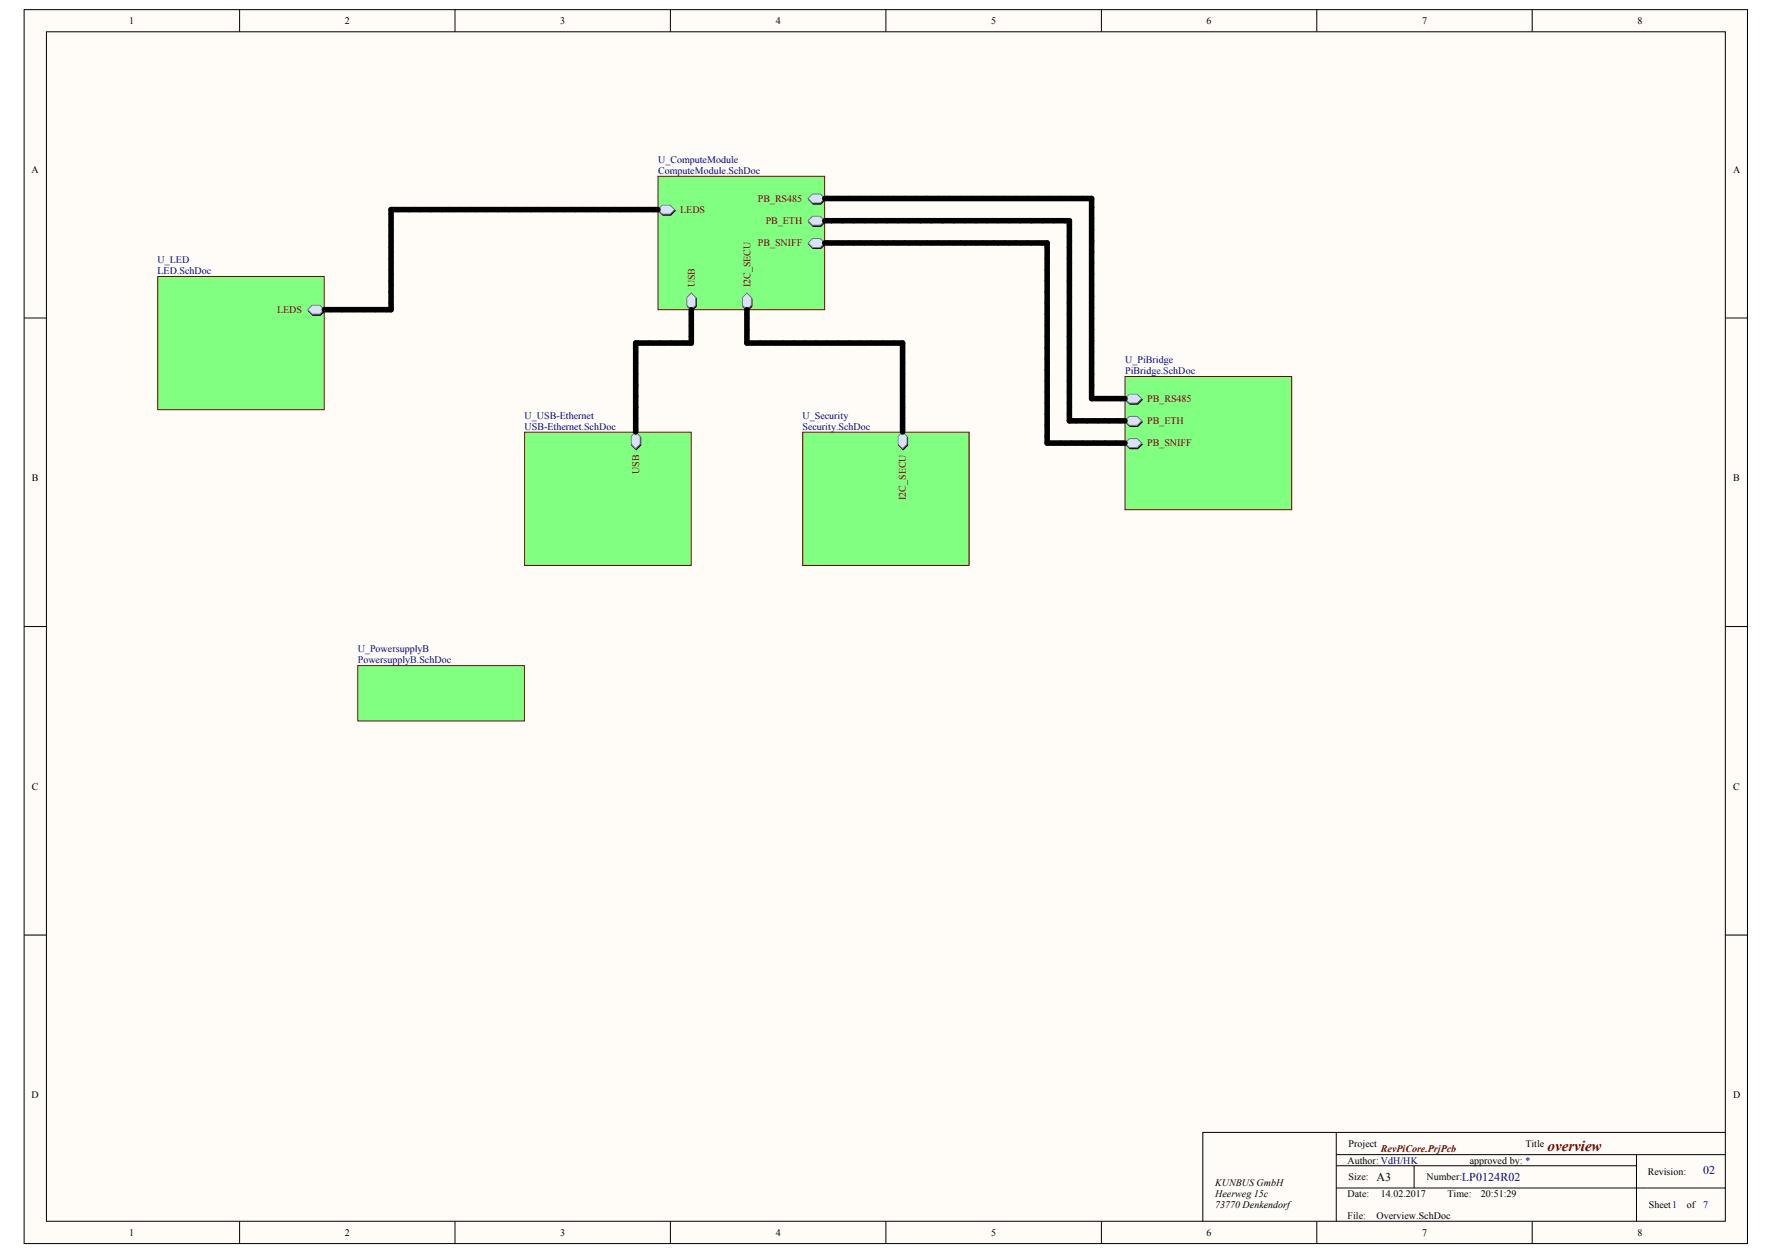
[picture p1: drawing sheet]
<svg xmlns="http://www.w3.org/2000/svg" width="420mm" height="297mm" viewBox="0 0 420 297" stroke-linecap="round" stroke-linejoin="round" font-family="sans-serif">
<path d="M5.8 2.3h408.4v292.5h-408.4z" fill="#fffcf8"/>
<path d="M5.7 2.3h408.5v292.5h-408.5z" fill="none" stroke="#000" stroke-width=".24"/>
<path d="M11 7.6h397.9v281.9h-397.9z" fill="#fffcf8"/>
<g fill="none" stroke="#000" stroke-width=".24">
<path d="M11 7.5h397.9v282h-397.9zM56.8 2.3v5.2M107.8 2.3v5.2M158.9 2.3v5.2M210 2.3v5.2M261.1 2.3v5.2M312.1 2.3v5.2M363.2 2.3v5.2M5.7 75.4h5.3M409 75.4h5.2M5.7 148.5h5.3M409 148.5h5.2"/>
<path d="M5.7 221.6h5.3M409 221.6h5.2M316.7 268.4v21.1M316.7 273.7h92.3M316.7 276.3h71.2M335.2 276.3v5.3M387.9 273.7v15.8M409 268.4h-123.9v21.1M56.8 289.5v5.3M107.8 289.5v5.3M158.9 289.5v5.3M210 289.5v5.3"/>
<path d="M261.1 289.5v5.3M312.1 289.5v5.3M316.7 281.6h92.3M363.2 289.5v5.3"/>
</g>
<path d="M156 41.8h39.5v31.6h-39.5z" fill="#80ff80"/>
<path d="M156 41.8h39.5v31.6h-39.5z" fill="none" stroke="#800000" stroke-width=".24"/>
<path d="M191.7 47.3l1-1h1.9l1 1-1 1.1h-1.9z" fill-rule="evenodd" fill="#000" stroke="#000" stroke-width=".24"/>
<path d="M191.5 47.1l1.1-1.1h1.8l1.1 1.1-1.1 1h-1.8z" fill-rule="evenodd" fill="#d5e4ff" stroke="#71809b" stroke-width=".24"/>
<path d="M191.7 52.6l1-1.1h1.9l1 1.1-1 1h-1.9z" fill-rule="evenodd" fill="#000" stroke="#000" stroke-width=".24"/>
<path d="M191.5 52.3l1.1-1h1.8l1.1 1-1.1 1.1h-1.8z" fill-rule="evenodd" fill="#d5e4ff" stroke="#71809b" stroke-width=".24"/>
<path d="M156.1 50l1-1.1h1.9l1 1.1-1 1h-1.9z" fill-rule="evenodd" fill="#000" stroke="#000" stroke-width=".24"/>
<path d="M155.9 49.7l1.1-1.1h1.8l1.1 1.1-1.1 1h-1.8z" fill-rule="evenodd" fill="#d5e4ff" stroke="#71809b" stroke-width=".24"/>
<path d="M191.7 57.9l1-1.1h1.9l1 1.1-1 1h-1.9z" fill-rule="evenodd" fill="#000" stroke="#000" stroke-width=".24"/>
<path d="M191.5 57.6l1.1-1.1h1.8l1.1 1.1-1.1 1h-1.8z" fill-rule="evenodd" fill="#d5e4ff" stroke="#71809b" stroke-width=".24"/>
<path d="M162.9 70.8l1.1-1.1 1 1.1v1.8l-1 1.1-1.1-1.1z" fill-rule="evenodd" fill="#000" stroke="#000" stroke-width=".24"/>
<path d="M162.8 70.5l1.1-1 1 1v1.9l-1 1-1.1-1z" fill-rule="evenodd" fill="#d5e4ff" stroke="#71809b" stroke-width=".24"/>
<path d="M176.1 70.8l1.1-1.1 1 1.1v1.8l-1 1.1-1.1-1.1z" fill-rule="evenodd" fill="#000" stroke="#000" stroke-width=".24"/>
<path d="M177 69.5l1.1 1v1.9l-1.1 1-1-1v-1.9z" fill-rule="evenodd" fill="#d5e4ff" stroke="#71809b" stroke-width=".24"/>
<path d="M190.3 102.5h39.4v31.5h-39.4z" fill="#80ff80"/>
<path d="M190.2 102.4h39.5v31.6h-39.5z" fill="none" stroke="#800000" stroke-width=".24"/>
<path d="M214.1 102.7l1 1v1.9l-1 1-1.1-1v-1.9z" fill-rule="evenodd" fill="#000" stroke="#000" stroke-width=".24"/>
<path d="M212.9 103.4l1-1 1.1 1v1.9l-1.1 1-1-1z" fill-rule="evenodd" fill="#d5e4ff" stroke="#71809b" stroke-width=".24"/>
<path d="M124.4 102.5h39.4v31.5h-39.4z" fill="#80ff80"/>
<path d="M124.3 102.4h39.5v31.6h-39.5z" fill="none" stroke="#800000" stroke-width=".24"/>
<path d="M149.8 103.7l1-1 1.1 1v1.9l-1.1 1-1-1z" fill-rule="evenodd" fill="#000" stroke="#000" stroke-width=".24"/>
<path d="M149.6 103.4l1.1-1 1 1v1.9l-1 1-1.1-1z" fill-rule="evenodd" fill="#d5e4ff" stroke="#71809b" stroke-width=".24"/>
<path d="M266.7 89.3h39.5v31.5h-39.5z" fill="#80ff80"/>
<path d="M266.7 89.2h39.5v31.6h-39.5z" fill="none" stroke="#800000" stroke-width=".24"/>
<path d="M266.8 94.7l1-1h1.9l1 1-1 1.1h-1.9z" fill-rule="evenodd" fill="#000" stroke="#000" stroke-width=".24"/>
<path d="M267.7 93.4h1.8l1.1 1.1-1.1 1h-1.8l-1.1-1z" fill-rule="evenodd" fill="#d5e4ff" stroke="#71809b" stroke-width=".24"/>
<path d="M266.8 100l1-1h1.9l1 1-1 1.1h-1.9z" fill-rule="evenodd" fill="#000" stroke="#000" stroke-width=".24"/>
<path d="M266.6 99.8l1.1-1.1h1.8l1.1 1.1-1.1 1h-1.8z" fill-rule="evenodd" fill="#d5e4ff" stroke="#71809b" stroke-width=".24"/>
<path d="M266.8 105.3l1-1.1h1.9l1 1.1-1 1h-1.9z" fill-rule="evenodd" fill="#000" stroke="#000" stroke-width=".24"/>
<path d="M267.7 104h1.8l1.1 1-1.1 1.1h-1.8l-1.1-1.1z" fill-rule="evenodd" fill="#d5e4ff" stroke="#71809b" stroke-width=".24"/>
<path d="M37.4 65.6h39.4v31.5h-39.4z" fill="#80ff80"/>
<path d="M37.4 65.5h39.4v31.6h-39.4z" fill="none" stroke="#800000" stroke-width=".24"/>
<path d="M73.1 73.7l1-1.1h1.9l1 1.1-1 1h-1.9z" fill-rule="evenodd" fill="#000" stroke="#000" stroke-width=".24"/>
<path d="M72.9 73.4l1.1-1h1.8l1.1 1-1.1 1.1h-1.8z" fill-rule="evenodd" fill="#d5e4ff" stroke="#71809b" stroke-width=".24"/>
<path d="M155.9 49.7h-63.2v23.7h-15.8M195.5 47.1h63.2v47.4h7.9M195.5 52.3h58v47.5h13.1M195.5 57.6h52.7v47.4h18.4M163.9 73.4v7.9h-13.2v21.1M177 73.4v7.9h36.9v21.1" fill="none" stroke="#000" stroke-width="1.3"/>
<g fill="none" stroke="#000" stroke-width=".4">
<path d="M92.2 58.6l1 1.1M92.2 56l1 1.1M92.2 53.4l1 1M92.2 50.7l1 1.1M93.2 49.2l1.1 .9M95.9 49.2l1 .9M98.5 49.2l1 .9M101.1 49.2l1.1 .9M103.8 49.2l1 .9M106.4 49.2l1 .9M109 49.2l1.1 .9M111.7 49.2l1 .9"/>
<path d="M114.3 49.2l1.1 .9M116.9 49.2l1.1 .9M119.6 49.2l1 .9M122.2 49.2l1.1 .9M124.8 49.2l1.1 .9M127.5 49.2l1 .9M130.1 49.2l1.1 .9M132.8 49.2l1 .9M135.4 49.2l1 .9M138 49.2l1.1 .9M140.7 49.2l1 .9M143.3 49.2l1 .9"/>
<path d="M145.9 49.2l1.1 .9M148.6 49.2l1 .9M151.2 49.2l1.1 .9M153.8 49.2l1.1 .9M196 46.6l1.1 .9M196 51.8l1.1 1M196 57.1l1.1 .9M198.6 46.6l1.1 .9M198.6 51.8l1.1 1M198.6 57.1l1.1 .9M201.3 46.6l1 .9M201.3 51.8l1 1"/>
<path d="M201.3 57.1l1 .9M203.9 46.6l1.1 .9M203.9 51.8l1.1 1M203.9 57.1l1.1 .9M206.5 46.6l1.1 .9M206.5 51.8l1.1 1M206.5 57.1l1.1 .9M209.2 46.6l1 .9M209.2 51.8l1 1M209.2 57.1l1 .9M211.8 46.6l1.1 .9M211.8 51.8l1.1 1"/>
<path d="M211.8 57.1l1.1 .9M214.5 46.6l1 .9M214.5 51.8l1 1M214.5 57.1l1 .9M217.1 46.6l1 .9M217.1 51.8l1 1M217.1 57.1l1 .9M219.7 46.6l1.1 .9M219.7 51.8l1.1 1M219.7 57.1l1.1 .9M222.4 46.6l1 .9M222.4 51.8l1 1"/>
<path d="M222.4 57.1l1 .9M225 46.6l1.1 .9M225 51.8l1.1 1M225 57.1l1.1 .9M227.6 46.6l1.1 .9M227.6 51.8l1.1 1M227.6 57.1l1.1 .9M230.3 46.6l1 .9M230.3 51.8l1 1M230.3 57.1l1 .9M232.9 46.6l1.1 .9M232.9 51.8l1.1 1"/>
<path d="M232.9 57.1l1.1 .9M235.5 46.6l1.1 .9M235.5 51.8l1.1 1M235.5 57.1l1.1 .9M238.2 46.6l1 .9M238.2 51.8l1 1M238.2 57.1l1 .9M240.8 46.6l1.1 .9M240.8 51.8l1.1 1M240.8 57.1l1.1 .9M243.4 46.6l1.1 .9M243.4 51.8l1.1 1"/>
<path d="M243.4 57.1l1.1 .9M246.1 46.6l1 .9M246.1 51.8l1 1M246.1 57.1l1 .9M247.7 58.6l1 1.1M248.7 46.6l1.1 .9M248.7 51.8l1.1 1M251.4 46.6l1 .9M251.4 51.8l1 1M253 58.6l.9 1.1M253 56l.9 1.1M253 53.4l.9 1"/>
<path d="M254 46.6l1 .9M256.6 46.6l1.1 .9M258.3 58.6l.9 1.1M258.3 56l.9 1.1M258.3 53.4l.9 1M258.3 50.7l.9 1.1M258.3 48.1l.9 1.1M77.4 72.9l1.1 1M80 72.9l1.1 1M82.7 72.9l1 1M85.3 72.9l1.1 1M87.9 72.9l1.1 1"/>
<path d="M90.6 72.9l1 1M92.2 71.8l1 1.1M92.2 69.2l1 1M92.2 66.6l1 1M92.2 63.9l1 1.1M92.2 61.3l1 1M163.4 79.7l.9 1.1M163.4 77.1l.9 1M163.4 74.5l.9 1M176.6 79.7l.9 1.1M176.6 77.1l.9 1M176.6 74.5l.9 1"/>
<path d="M247.7 79.7l1 1.1M247.7 77.1l1 1M247.7 74.5l1 1M247.7 71.8l1 1.1M247.7 69.2l1 1M247.7 66.6l1 1M247.7 63.9l1 1.1M247.7 61.3l1 1M253 79.7l.9 1.1M253 77.1l.9 1M253 74.5l.9 1M253 71.8l.9 1.1"/>
<path d="M253 69.2l.9 1M253 66.6l.9 1M253 63.9l.9 1.1M253 61.3l.9 1M258.3 79.7l.9 1.1M258.3 77.1l.9 1M258.3 74.5l.9 1M258.3 71.8l.9 1.1M258.3 69.2l.9 1M258.3 66.6l.9 1M258.3 63.9l.9 1.1M258.3 61.3l.9 1"/>
<path d="M150.2 98.2l.9 1M150.2 95.5l.9 1.1M150.2 92.9l.9 1.1M150.2 90.3l.9 1M150.2 87.6l.9 1.1M150.2 85l.9 1.1M150.2 82.4l.9 1M151.2 80.8l1.1 1M153.8 80.8l1.1 1M156.5 80.8l1 1M159.1 80.8l1.1 1M161.7 80.8l1.1 1"/>
<path d="M177.6 80.8l1 1M180.2 80.8l1 1M182.8 80.8l1.1 1M185.5 80.8l1 1M188.1 80.8l1.1 1M190.7 80.8l1.1 1M193.4 80.8l1 1M196 80.8l1.1 1M198.6 80.8l1.1 1M201.3 80.8l1 1M203.9 80.8l1.1 1M206.5 80.8l1.1 1"/>
<path d="M209.2 80.8l1 1M211.8 80.8l1.1 1M213.5 98.2l.9 1M213.5 95.5l.9 1.1M213.5 92.9l.9 1.1M213.5 90.3l.9 1M213.5 87.6l.9 1.1M213.5 85l.9 1.1M213.5 82.4l.9 1M247.7 98.2l1 1M247.7 95.5l1 1.1M247.7 92.9l1 1.1"/>
<path d="M247.7 90.3l1 1M247.7 87.6l1 1.1M247.7 85l1 1.1M247.7 82.4l1 1M253 98.2l.9 1M253 95.5l.9 1.1M253 92.9l.9 1.1M253 90.3l.9 1M253 87.6l.9 1.1M253 85l.9 1.1M253 82.4l.9 1M254 99.3l1 .9"/>
<path d="M256.6 99.3l1.1 .9M258.3 92.9l.9 1.1M258.3 90.3l.9 1M258.3 87.6l.9 1.1M258.3 85l.9 1.1M258.3 82.4l.9 1M259.3 94l1 .9M259.3 99.3l1 .9M261.9 94l1.1 .9M261.9 99.3l1.1 .9M264.5 94l1.1 .9M264.5 99.3l1.1 .9"/>
<path d="M150.2 100.8l.9 1.1M213.5 100.8l.9 1.1M247.7 103.4l2.1 2.1M247.7 100.8l1 1.1M251.4 104.6l1 .9M254 104.6l1 .9M256.6 104.6l1.1 .9M259.3 104.6l1 .9M261.9 104.6l1.1 .9M264.5 104.6l1.1 .9"/>
</g>
<path d="M155.9 49.7h-63.2v23.7h-15.8M195.5 47.1h63.2v47.4h7.9M195.5 52.3h58v47.5h13.1M195.5 57.6h52.7v47.4h18.4M163.9 73.4v7.9h-13.2v21.1M177 73.4v7.9h36.9v21.1" fill="none" stroke="#000" stroke-width=".26"/>
<path d="M84.8 157.8h39.5v13.1h-39.5z" fill="#80ff80"/>
<path d="M84.8 157.8h39.5v13.1h-39.5z" fill="none" stroke="#800000" stroke-width=".24"/>
<text font-size="3.6" fill="#800000" x="366.8" y="272.9">overview</text>
<text font-size="2.8" x="326.2" y="279.9">A3</text>
<g font-size="2.8" fill="#000080">
<text x="346.5" y="279.9">LP0124R02</text>
<text x="403.7" y="278.3">02</text>
</g>
<g font-size="2.4">
<text x="30.7" y="5.7">1</text>
<text x="81.7" y="5.7">2</text>
<text x="132.8" y="5.7">3</text>
<text x="183.9" y="5.7">4</text>
<text x="234.9" y="5.7">5</text>
<text x="286" y="5.7">6</text>
<text x="337.1" y="5.7">7</text>
<text x="388.1" y="5.7">8</text>
<text x="7.5" y="40.9">A</text>
<text x="410.8" y="40.9">A</text>
<text x="7.6" y="114">B</text>
<text x="410.8" y="114">B</text>
<text x="7.6" y="187.2">C</text>
<text x="410.8" y="187.2">C</text>
<text x="7.5" y="260.3">D</text>
<text x="410.8" y="260.3">D</text>
<text x="319.4" y="275.8">Author: VdH/HK</text>
<text x="319.6" y="271.9">Project</text>
<text x="348.4" y="275.8">approved by: *</text>
<text x="361.6" y="271.9">Title</text>
<text x="288" y="281.1">KUNBUS GmbH</text>
<text x="319.6" y="279.7">Size:</text>
<text x="338.1" y="279.7">Number:</text>
<text x="390.6" y="278.4">Revision:</text>
<text x="288" y="286.3">73770 Denkendorf</text>
<text x="319.4" y="283.7">Date:</text>
<text x="327.3" y="283.7">14.02.2017</text>
<text x="343.1" y="283.7">Time:</text>
<text x="351" y="283.7">20:51:29</text>
<text x="390.8" y="286.3">Sheet1</text>
<text x="399.8" y="286.3">of</text>
<text x="30.7" y="292.9">1</text>
<text x="81.7" y="292.9">2</text>
<text x="132.8" y="292.9">3</text>
<text x="183.9" y="292.9">4</text>
<text x="234.9" y="292.9">5</text>
<text x="286" y="292.9">6</text>
<text x="319.4" y="289">File:</text>
<text x="326.2" y="289">Overview.SchDoc</text>
<text x="337.1" y="292.9">7</text>
<text x="388.1" y="292.9">8</text>
</g>
<g font-size="2.4" fill="#000080">
<text x="156" y="38.6">U_ComputeModule</text>
<text x="156" y="41.3">ComputeModule.SchDoc</text>
<text x="37.3" y="62.4">U_LED</text>
<text x="37.3" y="65">LED.SchDoc</text>
<text x="266.7" y="86.1">U_PiBridge</text>
<text x="266.7" y="88.7">PiBridge.SchDoc</text>
<text x="124.3" y="99.2">U_USB-Ethernet</text>
<text x="124.3" y="101.9">USB-Ethernet.SchDoc</text>
<text x="190.2" y="99.2">U_Security</text>
<text x="190.2" y="101.9">Security.SchDoc</text>
<text x="84.8" y="154.6">U_PowersupplyB</text>
<text x="84.8" y="157.2">PowersupplyB.SchDoc</text>
<text x="403.7" y="286.3">7</text>
</g>
<g font-size="2.4" fill="#800000">
<text x="179.6" y="47.8">PB_RS485</text>
<text x="161.2" y="50.5">LEDS</text>
<text x="181.5" y="53.1">PB_ETH</text>
<text x="179.6" y="58.4">PB_SNIFF</text>
<text x="164.7" y="68.1" transform="rotate(-90 164.7 68.1)">USB</text>
<text x="177.9" y="68.1" transform="rotate(-90 177.9 68.1)">I2C_SECU</text>
<text x="65.7" y="74.2">LEDS</text>
<text x="271.9" y="95.3">PB_RS485</text>
<text x="271.9" y="100.5">PB_ETH</text>
<text x="271.9" y="105.8">PB_SNIFF</text>
<text x="151.5" y="112.3" transform="rotate(-90 151.5 112.3)">USB</text>
<text x="214.7" y="118.5" transform="rotate(-90 214.7 118.5)">I2C_SECU</text>
<text x="327.3" y="273.2">RevPiCore.PrjPcb</text>
</g>
<text font-size="2.4" fill="#080d02" x="288" y="283.7">Heerweg 15c</text>
</svg>
